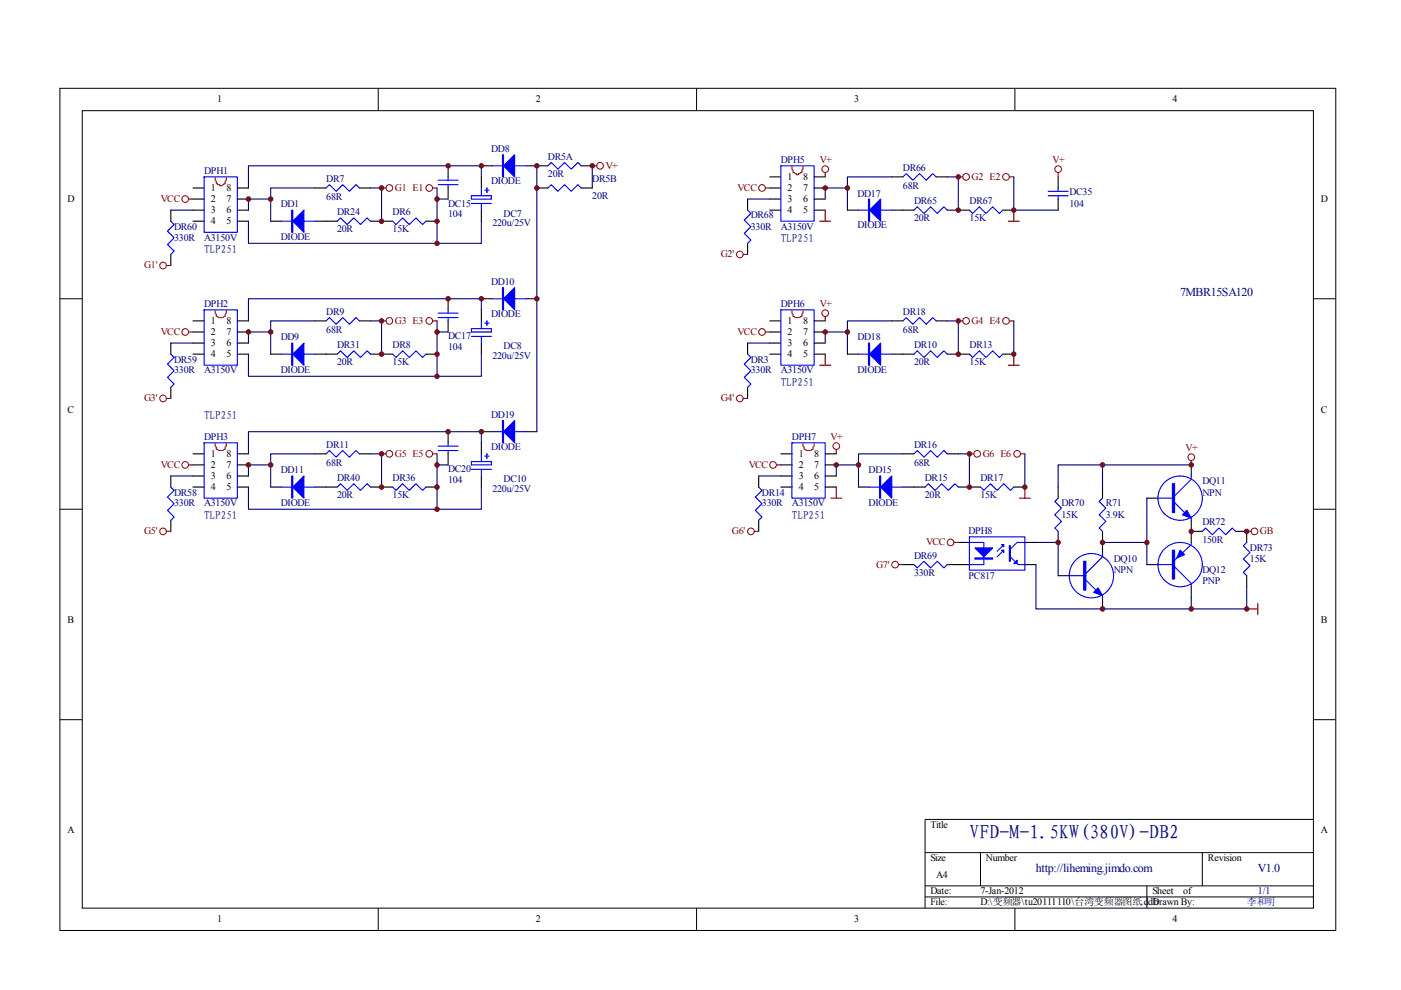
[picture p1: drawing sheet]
<svg xmlns="http://www.w3.org/2000/svg" width="297mm" height="210mm" viewBox="0 0 297 210" stroke-linecap="round" stroke-linejoin="round" font-family="sans-serif">
<g fill="none" stroke="#000" stroke-width=".21">
<path d="M12.7 18.7h270.5v178.6h-270.5zM80.2 18.7v4.7M147.7 18.7v4.7M215.2 18.7v4.7M17.4 23.5h261.1v169h-261.1zM12.7 63.3h4.7M278.4 63.3h4.7M12.7 108h4.7M278.4 108h4.7M12.7 152.6h4.7M278.4 152.6h4.7M278.4 173.7h-82.3v18.8"/>
<path d="M80.2 192.5v4.7M147.7 192.5v4.7M196.1 180.8h82.3M196.1 187.8h82.3M196.1 190.2h82.3M207.9 180.8v7M215.2 192.5v4.7M243.2 187.8v4.7M254.9 180.8v7"/>
</g>
<g fill="none" stroke="#000" stroke-width=".23">
<path d="M40.9 39.9h2.4M50.3 39.9h2.4M66.8 39.9h2.3M76.2 39.9h2.3M95 35.2v2.3M95 39.9v2.3M102.1 35.2h2.3M102.1 37.5v2.4M111.5 35.2h4.7M113.8 39.9h2.4M123.2 39.9h2.4M123.2 35.2h2.4"/>
<path d="M163.2 39.9h2.4M163.2 37.5h2.4M172.6 39.9h2.4M172.6 37.5h2.4M189.1 37.5h2.3M198.5 37.5h2.3M224.3 37.5v2.4M36.2 44.6v2.3M36.2 53.9v2.4M40.9 42.2h2.4M40.9 44.6h2.4M40.9 46.9h2.4"/>
<path d="M50.3 42.2h2.4M50.3 44.6h2.4M50.3 46.9h2.4M57.4 46.9h2.3M66.8 46.9h4.7M78.5 46.9h4.7M90.3 46.9h2.4M102.1 44.6v2.3M158.5 42.2v2.4M158.5 51.6v2.3M163.2 42.2h2.4M163.2 44.6h2.4"/>
<path d="M172.6 42.2h2.4M172.6 44.6h2.4M179.7 44.6h2.3M189.1 44.6h4.7M200.8 44.6h4.7M212.6 44.6h2.3M224.3 42.2v2.4M36.2 72.7v2.4M40.9 68h2.4M40.9 70.4h2.4M40.9 72.7h2.4M40.9 75.1h2.4"/>
<path d="M50.3 68h2.4M50.3 70.4h2.4M50.3 72.7h2.4M50.3 75.1h2.4M57.4 75.1h2.3M66.8 68h2.3M66.8 75.1h4.7M76.2 68h2.3M78.5 75.1h4.7M90.3 75.1h2.4M95 63.3v2.4M95 68v2.4"/>
<path d="M102.1 65.7v2.3M102.1 72.7v2.4M102.1 63.3h2.3M111.5 63.3h2.3M158.5 72.7v2.4M163.2 68h2.4M163.2 70.4h2.4M163.2 72.7h2.4M163.2 75.1h2.4M172.6 68h2.4M172.6 70.4h2.4M172.6 72.7h2.4"/>
<path d="M172.6 75.1h2.4M179.7 75.1h2.3M189.1 68h2.3M189.1 75.1h4.7M198.5 68h2.3M200.8 75.1h4.7M212.6 75.1h2.3M36.2 82.1v2.4M40.9 96.2h2.4M40.9 98.6h2.4M50.3 96.2h2.4M50.3 98.6h2.4"/>
<path d="M66.8 96.2h2.3M76.2 96.2h2.3M95 91.5v2.4M95 96.2v2.4M102.1 93.9v2.3M102.1 91.5h2.3M111.5 91.5h2.3M158.5 82.1v2.4M165.6 96.2h2.3M165.6 98.6h2.3M175 96.2h2.3M175 98.6h2.3"/>
<path d="M191.4 96.2h2.4M200.8 96.2h2.4M252.6 98.6v2.3M36.2 100.9v2.4M36.2 110.3v2.4M40.9 100.9h2.4M40.9 103.3h2.4M50.3 100.9h2.4M50.3 103.3h2.4M57.4 103.3h2.3M66.8 103.3h4.7M78.5 103.3h4.7"/>
<path d="M90.3 103.3h2.4M102.1 100.9v2.4M160.9 100.9v2.4M160.9 110.3v2.4M165.6 100.9h2.3M165.6 103.3h2.3M175 100.9h2.3M175 103.3h2.3M182 103.3h2.4M191.4 103.3h4.7M191.4 119.7h2.4M200.8 119.7h4.7"/>
<path d="M203.2 103.3h4.7M203.2 115h2.3M214.9 103.3h2.4M217.3 115h2.3M217.3 119.7h2.3M224.3 103.3v2.3M224.3 112.7v2.3M233.8 103.3v2.3M233.8 112.7v4.7M243.2 119.7h2.3M243.2 105.6h2.3M252.6 110.3v4.7"/>
<path d="M252.6 112.7h2.3M262 112.7h2.3v2.3M224.3 122.1h2.4M233.8 126.8v2.3M252.6 124.4v2.4M264.3 122.1v2.3"/>
</g>
<g fill="none" stroke="#00f" stroke-width=".23">
<path d="M43.3 37.5h7v11.8h-7zM69.1 39.9l.7-.7 1.5 1.4 1.4-1.4 1.4 1.4 1.4-1.4 .7 .7M92.9 39.2h4.2M92.9 38.2h4.2M95 37.5v.7M95 39.2v.7M102.1 39.9v1.6M103.2 39.9v.9M104.4 35.2h7.1M116.2 39.9l.7-.7 1.4 1.4 1.4-1.4 1.4 1.4 1.4-1.4 .7 .7M116.2 35.2l.7-.7 1.4 1.4 1.4-1.4 1.4 1.4 1.4-1.4 .7 .7M165.6 35.2h7v11.7h-7z"/>
<path d="M191.4 37.5l.7-.7 1.4 1.4 1.5-1.4 1.4 1.4 1.4-1.4 .7 .7M224.3 39.9v.7M36.2 46.9l.7 .7-1.4 1.4 1.4 1.4-1.4 1.4 1.4 1.4-.7 .7M59.7 46.9h7.1M71.5 46.9l.7-.7 1.4 1.4 1.4-1.4 1.4 1.4 1.4-1.4 .7 .7M83.2 46.9l.8 .7 1.4-1.4 1.4 1.4 1.4-1.4 1.4 1.4 .7-.7M99.9 41.5h4.3v.7h-4.3zM99.9 43.1h4.3M102.1 43.1v1.5M102.8 40.3h.9M158.5 44.6l.7 .7-1.4 1.4 1.4 1.4-1.4 1.4 1.4 1.4-.7 .7M182 44.6h7.1"/>
<path d="M193.8 44.6l.7-.7 1.4 1.4 1.4-1.4 1.4 1.4 1.4-1.4 .7 .7M205.5 44.6l.7 .7 1.5-1.4 1.4 1.4 1.4-1.4 1.4 1.4 .7-.7M222.2 41.5h4.3M222.2 40.6h4.3M224.3 41.5v.7M36.2 75.1l.7 .7-1.4 1.4 1.4 1.4-1.4 1.4 1.4 1.4-.7 .7M43.3 65.7h7v11.7h-7zM59.7 75.1h7.1M69.1 68l.7-.7 1.5 1.4 1.4-1.4 1.4 1.4 1.4-1.4 .7 .7M71.5 75.1l.7-.7 1.4 1.4 1.4-1.4 1.4 1.4 1.4-1.4 .7 .7M83.2 75.1l.8 .7 1.4-1.4 1.4 1.4 1.4-1.4 1.4 1.4 .7-.7M92.9 67.3h4.2"/>
<path d="M92.9 66.4h4.2M95 65.7v.7M95 67.3v.7M99.9 69.7h4.3v.7h-4.3zM99.9 71.3h4.3M102.1 68v1.7M102.1 71.3v1.4M102.8 68.5h.9M103.2 68v1M104.4 63.3h7.1M158.5 75.1l.7 .7-1.4 1.4 1.4 1.4-1.4 1.4 1.4 1.4-.7 .7M165.6 65.7h7v11.7h-7z"/>
<path d="M182 75.1h7.1M191.4 68l.7-.7 1.4 1.4 1.5-1.4 1.4 1.4 1.4-1.4 .7 .7M193.8 75.1l.7-.7 1.4 1.4 1.4-1.4 1.4 1.4 1.4-1.4 .7 .7M205.5 75.1l.7 .7 1.5-1.4 1.4 1.4 1.4-1.4 1.4 1.4 .7-.7M43.3 93.9h7v11.7h-7zM69.1 96.2l.7-.7 1.5 1.4 1.4-1.4 1.4 1.4 1.4-1.4 .7 .7M92.9 95.5h4.2M92.9 94.6h4.2M95 93.9v.7M95 95.5v.7M99.9 97.9h4.3v.7h-4.3zM99.9 99.5h4.3"/>
<path d="M102.1 96.2v1.7M102.1 99.5v1.4M102.8 96.7h.9M103.2 96.2v1M104.4 91.5h7.1M167.9 93.9h7.1v11.7h-7.1zM193.8 96.2l.7-.7 1.4 1.4 1.4-1.4 1.4 1.4 1.4-1.4 .7 .7M36.2 103.3l.7 .7-1.4 1.4 1.4 1.4-1.4 1.4 1.4 1.4-.7 .7M59.7 103.3h7.1M71.5 103.3l.7-.7 1.4 1.4 1.4-1.4 1.4 1.4 1.4-1.4 .7 .7M83.2 103.3l.8 .7 1.4-1.4 1.4 1.4 1.4-1.4 1.4 1.4 .7-.7M160.9 103.3l.7 .7-1.5 1.4 1.5 1.4-1.5 1.4 1.5 1.4-.7 .7"/>
<path d="M184.4 103.3h7M193.8 119.7l.7 .7 1.4-1.4 1.4 1.4 1.4-1.4 1.4 1.4 .7-.7M196.1 103.3l.7-.7 1.4 1.4 1.5-1.4 1.4 1.4 1.4-1.4 .7 .7M205.5 113.8h11.8v7.1h-11.8zM205.5 115h3.1v4.7h-3.1M207.9 103.3l.7 .7 1.4-1.4 1.4 1.4 1.4-1.4 1.4 1.4 .7-.7M212.8 116.7l-1.4 1.4M212.8 115.5l-1.4 1.4M214.2 118.1l1.7 1.6h1.4M217.3 115h-1.7l-1.4 1.4M224.3 105.6l-.7 .7 1.5 1.4-1.5 1.4 1.5 1.5-1.5 1.4 .7 .7M233.8 117.4v.7l-3.6 3.5"/>
<path d="M233.8 105.6l-.8 .7 1.5 1.4-1.5 1.4 1.5 1.5-1.5 1.4 .8 .7M245.3 119.7h3.3M245.5 105.6h3.5M249 106.6l2.2 2.1M252.6 100.9v.7l-3.6 3.5M252.6 115v.5l-3.6 3.3M252.6 109.8v.5M254.9 112.7l.7-.7 1.4 1.4 1.4-1.4 1.5 1.4 1.4-1.4 .7 .7M264.3 115l-.7 .7 1.4 1.4-1.4 1.4 1.4 1.4-1.4 1.5 .7 .7M226.7 122.1h3.5M230.2 123l2.1 2.1M233.8 126.3v.5"/>
<path d="M249 120.2l3.6 3.5v.7"/>
<circle cx="250.2" cy="119.7" r="4.7"/>
<circle cx="250.2" cy="105.6" r="4.7"/>
<circle cx="231.4" cy="122.1" r="4.7"/>
</g>
<path d="M45.6 37.5v.7l.3 .2v.5h.2v.3h.5v.2h.4l.5-.2v-.3h.2v-.5l.3-.2v-.7M167.9 35.2v.7l.2 .2v.5l.7 .2v.2h.5v-.2l.7-.2v-.5l.3-.2v-.7M45.6 65.7v.7l.3 .2v.5a2.02 2.02 0 0 0 1.8 0v-.5l.3-.2v-.7M167.9 65.7v.7l.2 .2v.5a2.02 2.02 0 0 0 1.9 0v-.5l.3-.2v-.7M45.6 93.9v.7l.3 .2v.5a2.02 2.02 0 0 0 1.8 0v-.5l.3-.2v-.7M170.3 93.9v.7l.2 .2v.5a2.02 2.02 0 0 0 1.9 0v-.5l.2-.2v-.7" fill="none" stroke="#f00" stroke-width=".23"/>
<g fill="#00f" stroke="#00f" stroke-width=".23">
<path d="M62.1 46.9l2.3-2.3v4.7z"/>
<path d="M106.8 35.2l2.3-2.4v4.7z"/>
<path d="M62.1 75.1l2.3-2.4v4.7z"/>
<path d="M109.1 61v4.7l-2.3-2.4z"/>
<path d="M62.1 103.3l2.3-2.4v4.7z"/>
<path d="M109.1 89.2v4.7l-2.3-2.4z"/>
<path d="M184.4 44.6l2.3-2.4v4.7z"/>
<path d="M184.4 75.1l2.3-2.4v4.7z"/>
<path d="M186.7 103.3l2.4-2.4v4.7z"/>
<path d="M206.7 116.2h3.8l-1.9 1.9z"/>
<path d="M212.4 115.5h.4v.5z"/>
<path d="M212.4 116.7h.4v.4z"/>
<path d="M215.6 118.8v.7h-.7z"/>
<path d="M232.8 124.6l1 1.7-1.9-.7z"/>
<path d="M251.6 108.2l1 1.6-1.9-.7z"/>
<path d="M250.2 116.7l1 .9-1.7 .7z"/>
<path d="M61.8 44.6h.3v4.7h-.3z" fill-rule="evenodd"/>
<path d="M106.5 32.8h.3v4.7h-.3z" fill-rule="evenodd"/>
<path d="M61.8 72.7h.3v4.7h-.3z" fill-rule="evenodd"/>
<path d="M106.5 61h.3v4.7h-.3z" fill-rule="evenodd"/>
<path d="M61.8 100.9h.3v4.7h-.3z" fill-rule="evenodd"/>
<path d="M106.5 89.2h.3v4.7h-.3z" fill-rule="evenodd"/>
<path d="M184.1 42.2h.3v4.7h-.3z" fill-rule="evenodd"/>
<path d="M184.1 72.7h.3v4.7h-.3z" fill-rule="evenodd"/>
<path d="M186.5 100.9h.2v4.7h-.2z" fill-rule="evenodd"/>
<path d="M206.7 118.3h3.8v.2h-3.8z" fill-rule="evenodd"/>
<path d="M214 115.7h.2v3.3h-.2z" fill-rule="evenodd"/>
<path d="M229.8 119h.4v6.1h-.4z" fill-rule="evenodd"/>
<path d="M248.6 102.6h.4v6.1h-.4z" fill-rule="evenodd"/>
<path d="M248.6 116.7h.4v6.1h-.4z" fill-rule="evenodd"/>
</g>
<g fill="none" stroke="#800000" stroke-width=".21">
<circle cx="82.5" cy="39.9" r=".71"/>
<circle cx="91" cy="39.9" r=".71"/>
<circle cx="127.2" cy="35.2" r=".71"/>
<circle cx="161.6" cy="39.9" r=".71"/>
<circle cx="175" cy="35.9" r=".71"/>
<circle cx="204.8" cy="37.5" r=".71"/>
<circle cx="213.3" cy="37.5" r=".71"/>
<circle cx="224.3" cy="35.9" r=".71"/>
<circle cx="34.6" cy="56.3" r=".7"/>
<circle cx="39.3" cy="42.2" r=".71"/>
<circle cx="156.9" cy="53.9" r=".7"/>
<circle cx="39.3" cy="70.4" r=".71"/>
<circle cx="82.5" cy="68" r=".71"/>
<circle cx="91" cy="68" r=".71"/>
<circle cx="161.6" cy="70.4" r=".71"/>
<circle cx="175" cy="66.4" r=".71"/>
<circle cx="204.8" cy="68" r=".71"/>
<circle cx="213.3" cy="68" r=".71"/>
<circle cx="34.6" cy="84.5" r=".7"/>
<circle cx="39.3" cy="98.6" r=".71"/>
<circle cx="82.5" cy="96.2" r=".71"/>
<circle cx="91" cy="96.2" r=".71"/>
<circle cx="156.9" cy="84.5" r=".7"/>
<circle cx="163.9" cy="98.6" r=".71"/>
<circle cx="177.3" cy="94.6" r=".7"/>
<circle cx="207.2" cy="96.2" r=".71"/>
<circle cx="215.6" cy="96.2" r=".71"/>
<circle cx="252.6" cy="96.9" r=".7"/>
<circle cx="34.6" cy="112.7" r=".71"/>
<circle cx="159.2" cy="112.7" r=".71"/>
<circle cx="189.8" cy="119.7" r=".71"/>
<circle cx="201.5" cy="115" r=".71"/>
<circle cx="266" cy="112.7" r=".71"/>
</g>
<g fill="none" stroke="#800000" stroke-width=".23">
<path d="M80.9 39.9h.9M91.7 39.9h1M125.6 35.2h.9M162.3 39.9h.9M175 36.6v.9M203.2 37.5h.9M214 37.5h.9M224.3 36.6v.9M35.3 56.3h.9M40 42.2h.9M157.6 53.9h.9M173.8 46.9h2.3"/>
<path d="M175 44.6v2.3M213.8 46.9h2.3M214.9 44.6v2.3M40 70.4h.9M80.9 68h.9M91.7 68h1M162.3 70.4h.9M173.8 77.4h2.3M175 67.1v.9M175 75.1v2.3M203.2 68h.9M213.8 77.4h2.3"/>
<path d="M214 68h.9M214.9 75.1v2.3M35.3 84.5h.9M40 98.6h.9M80.9 96.2h.9M91.7 96.2h1M157.6 84.5h.9M164.6 98.6h1M177.3 95.3v.9M205.5 96.2h1M216.3 96.2h1M252.6 97.6v1"/>
<path d="M35.3 112.7h.9M159.9 112.7h1M176.1 105.6h2.4M177.3 103.3v2.3M190.5 119.7h.9M202.2 115h1M216.1 105.6h2.4M217.3 103.3v2.3M264.3 112.7h1M264.3 129.1h2.4M266.7 127.9v2.4"/>
</g>
<g fill="none" stroke="#000080" stroke-width=".23">
<path d="M66.8 39.9h-9.4v7M78.5 39.9h2.4v7M92.7 39.9v11.7M102.1 37.5v-2.3h-49.4v4.7M113.8 35.2v56.3M125.6 35.2v4.7M179.7 39.9h-4.7v2.3M189.1 37.5h-9.4v7.1M200.8 37.5h2.4v7.1M214.9 37.5v7.1h9.4M36.2 44.6h4.7M52.7 46.9v4.7h49.4v-4.7"/>
<path d="M57.4 42.2h-4.7v2.4M92.7 42.2h2.3M158.5 42.2h4.7M36.2 72.7h4.7M52.7 75.1v4.7h49.4v-4.7M57.4 70.4h-4.7v2.3M66.8 68h-9.4v7.1M78.5 68h2.4v7.1M92.7 68v11.8M92.7 70.4h2.3M102.1 65.7v-2.4h-49.4v4.7M158.5 72.7h4.7"/>
<path d="M179.7 70.4h-4.7v2.3M189.1 68h-9.4v7.1M200.8 68h2.4v7.1M214.9 68v7.1M57.4 98.6h-4.7v2.3M66.8 96.2h-9.4v7.1M78.5 96.2h2.4v7.1M92.7 96.2v11.8M92.7 98.6h2.3M102.1 93.9v-2.4h-49.4v4.7M182 98.6h-4.7v2.3M191.4 96.2h-9.4v7.1"/>
<path d="M203.2 96.2h2.3v7.1M217.3 96.2v7.1M233.8 98.6v4.7M252.6 98.6h-28.3v4.7M36.2 100.9h4.7M52.7 103.3v4.7h49.4v-4.7M160.9 100.9h4.7M219.6 119.7v9.4h44.7v-4.7M219.6 115h4.7v7.1M233.8 115h9.4M243.2 105.6v14.1M252.6 126.8v2.3"/>
</g>
<g fill="#800000" stroke="#800000" stroke-width=".21">
<circle cx="80.9" cy="39.9" r=".47"/>
<circle cx="95" cy="35.2" r=".47"/>
<circle cx="52.7" cy="42.2" r=".47"/>
<circle cx="80.9" cy="46.9" r=".47"/>
<circle cx="92.7" cy="46.9" r=".47"/>
<circle cx="102.1" cy="35.2" r=".47"/>
<circle cx="92.7" cy="51.6" r=".47"/>
<circle cx="57.4" cy="42.2" r=".47"/>
<circle cx="125.6" cy="35.2" r=".47"/>
<circle cx="92.7" cy="42.2" r=".47"/>
<circle cx="175" cy="39.9" r=".47"/>
<circle cx="203.2" cy="44.6" r=".47"/>
<circle cx="214.9" cy="44.6" r=".47"/>
<circle cx="203.2" cy="37.5" r=".47"/>
<circle cx="179.7" cy="39.9" r=".47"/>
<circle cx="217.3" cy="103.3" r=".47"/>
<circle cx="177.3" cy="98.6" r=".47"/>
<circle cx="182" cy="98.6" r=".47"/>
<circle cx="205.5" cy="96.2" r=".47"/>
<circle cx="205.5" cy="103.3" r=".47"/>
<circle cx="233.8" cy="115" r=".47"/>
<circle cx="233.8" cy="129.1" r=".47"/>
<circle cx="252.6" cy="98.6" r=".47"/>
<circle cx="252.6" cy="112.7" r=".47"/>
<circle cx="264.3" cy="112.7" r=".47"/>
<circle cx="224.3" cy="115" r=".47"/>
<circle cx="233.8" cy="98.6" r=".47"/>
<circle cx="243.2" cy="115" r=".47"/>
<circle cx="264.3" cy="129.1" r=".47"/>
<circle cx="252.6" cy="129.1" r=".47"/>
<circle cx="214.9" cy="75.1" r=".47"/>
<circle cx="175" cy="70.4" r=".47"/>
<circle cx="203.2" cy="75.1" r=".47"/>
<circle cx="203.2" cy="68" r=".47"/>
<circle cx="179.7" cy="70.4" r=".47"/>
<circle cx="52.7" cy="70.4" r=".47"/>
<circle cx="80.9" cy="68" r=".47"/>
<circle cx="80.9" cy="75.1" r=".47"/>
<circle cx="92.7" cy="75.1" r=".47"/>
<circle cx="102.1" cy="63.3" r=".47"/>
<circle cx="92.7" cy="79.8" r=".47"/>
<circle cx="57.4" cy="70.4" r=".47"/>
<circle cx="95" cy="63.3" r=".47"/>
<circle cx="92.7" cy="70.4" r=".47"/>
<circle cx="52.7" cy="98.6" r=".47"/>
<circle cx="80.9" cy="96.2" r=".47"/>
<circle cx="80.9" cy="103.3" r=".47"/>
<circle cx="92.7" cy="103.3" r=".47"/>
<circle cx="102.1" cy="91.5" r=".47"/>
<circle cx="92.7" cy="108" r=".47"/>
<circle cx="57.4" cy="98.6" r=".47"/>
<circle cx="95" cy="91.5" r=".47"/>
<circle cx="92.7" cy="98.6" r=".47"/>
<circle cx="113.8" cy="35.2" r=".47"/>
<circle cx="113.8" cy="63.3" r=".47"/>
<circle cx="113.8" cy="39.9" r=".47"/>
</g>
<text font-size="4.2" fill="#000080" x="205.6" y="177.8">VFD-M-1.5KW(380V)-DB2</text>
<g font-size="2.5" fill="#000080">
<text x="250.2" y="62.8">7MBR15SA120</text>
<text x="219.6" y="184.8">http://liheming.jimdo.com</text>
<text x="266.7" y="184.8">V1.0</text>
</g>
<g font-size="2.3" fill="#000080">
<text x="43.3" y="53.6">TLP251</text>
<text x="165.5" y="51.3">TLP251</text>
<text x="165.5" y="81.8">TLP251</text>
<text x="43.3" y="88.8">TLP251</text>
<text x="43.3" y="110">TLP251</text>
<text x="167.9" y="110">TLP251</text>
</g>
<g font-size="2.1">
<text x="46.1" y="21.7">1</text>
<text x="113.6" y="21.7">2</text>
<text x="181.1" y="21.7">3</text>
<text x="248.6" y="21.7">4</text>
<text x="44.7" y="40.5">1</text>
<text x="48" y="40.5">8</text>
<text x="167" y="38.1">1</text>
<text x="167" y="40.5">2</text>
<text x="170.3" y="40.5">7</text>
<text x="170.3" y="38.1">8</text>
<text x="14.3" y="42.8">D</text>
<text x="44.7" y="42.8">2</text>
<text x="44.7" y="45.1">3</text>
<text x="44.7" y="47.5">4</text>
<text x="48" y="47.5">5</text>
<text x="48" y="45.1">6</text>
<text x="48" y="42.8">7</text>
<text x="167" y="42.8">3</text>
<text x="167" y="45.1">4</text>
<text x="170.3" y="45.1">5</text>
<text x="170.3" y="42.8">6</text>
<text x="280.1" y="42.8">D</text>
<text x="44.7" y="68.7">1</text>
<text x="44.7" y="71">2</text>
<text x="48" y="71">7</text>
<text x="48" y="68.7">8</text>
<text x="167" y="68.7">1</text>
<text x="167" y="71">2</text>
<text x="170.3" y="71">7</text>
<text x="170.3" y="68.7">8</text>
<text x="44.7" y="73.3">3</text>
<text x="44.7" y="75.7">4</text>
<text x="48" y="75.7">5</text>
<text x="48" y="73.3">6</text>
<text x="167" y="73.3">3</text>
<text x="167" y="75.7">4</text>
<text x="170.3" y="75.7">5</text>
<text x="170.3" y="73.3">6</text>
<text x="14.3" y="87.5">C</text>
<text x="280.1" y="87.5">C</text>
<text x="44.7" y="96.9">1</text>
<text x="44.7" y="99.2">2</text>
<text x="44.7" y="101.5">3</text>
<text x="48" y="101.5">6</text>
<text x="48" y="99.2">7</text>
<text x="48" y="96.9">8</text>
<text x="169.3" y="96.9">1</text>
<text x="169.3" y="99.2">2</text>
<text x="169.3" y="101.5">3</text>
<text x="172.6" y="101.5">6</text>
<text x="172.6" y="99.2">7</text>
<text x="172.6" y="96.9">8</text>
<text x="44.7" y="103.9">4</text>
<text x="48" y="103.9">5</text>
<text x="169.3" y="103.9">4</text>
<text x="172.6" y="103.9">5</text>
<text x="14.3" y="132.1">B</text>
<text x="280.1" y="132.1">B</text>
<text x="14.3" y="176.7">A</text>
<text x="197.3" y="175.5">Title</text>
<text x="280.1" y="176.7">A</text>
<text x="197.3" y="182.6">Size</text>
<text x="209" y="182.6">Number</text>
<text x="256.1" y="182.6">Revision</text>
<text x="197.3" y="189.6">Date:</text>
<text x="197.3" y="192">File:</text>
<text x="198.5" y="186.1">A4</text>
<text x="207.9" y="189.6">7-Jan-2012</text>
<text x="207.9" y="192">D:\变频器\tu20111110\台湾变频器图纸.ddb</text>
<text x="244.3" y="189.6">Sheet</text>
<text x="244.3" y="192">Drawn By:</text>
<text x="250.9" y="189.6">of</text>
<text x="46.1" y="195.5">1</text>
<text x="113.6" y="195.5">2</text>
<text x="181.1" y="195.5">3</text>
<text x="248.6" y="195.5">4</text>
</g>
<g font-size="2.1" fill="#000080">
<text x="104.1" y="32.3">DD8</text>
<text x="116.2" y="33.9">DR5A</text>
<text x="165.5" y="34.6">DPH5</text>
<text x="43.3" y="36.9">DPH1</text>
<text x="69.2" y="38.6">DR7</text>
<text x="104.1" y="39">DIODE</text>
<text x="116.2" y="37.4">20R</text>
<text x="125.6" y="38.6">DR5B</text>
<text x="181.8" y="41.7">DD17</text>
<text x="191.4" y="36.3">DR66</text>
<text x="191.4" y="40">68R</text>
<text x="226.7" y="41.4">DC35</text>
<text x="59.5" y="44">DD1</text>
<text x="69.2" y="42.3">68R</text>
<text x="71.5" y="45.6">DR24</text>
<text x="83.2" y="45.6">DR6</text>
<text x="95" y="43.8">DC15</text>
<text x="95" y="46.1">104</text>
<text x="106.8" y="45.9">DC7</text>
<text x="125.6" y="42.1">20R</text>
<text x="159.2" y="46.3">DR68</text>
<text x="193.8" y="43.3">DR65</text>
<text x="193.8" y="46.8">20R</text>
<text x="205.6" y="43.3">DR67</text>
<text x="205.6" y="46.8">15K</text>
<text x="226.7" y="43.8">104</text>
<text x="36.9" y="48.7">DR60</text>
<text x="36.9" y="51.1">330R</text>
<text x="43.3" y="51.1">A3150V</text>
<text x="59.5" y="50.8">DIODE</text>
<text x="71.5" y="49.1">20R</text>
<text x="83.2" y="49.1">15K</text>
<text x="104.4" y="48">220u/25V</text>
<text x="159.2" y="48.7">330R</text>
<text x="165.5" y="48.7">A3150V</text>
<text x="181.8" y="48.4">DIODE</text>
<text x="43.3" y="65.1">DPH2</text>
<text x="104.1" y="60.5">DD10</text>
<text x="165.5" y="65.1">DPH6</text>
<text x="69.2" y="66.7">DR9</text>
<text x="69.2" y="70.5">68R</text>
<text x="95" y="71.9">DC17</text>
<text x="104.1" y="67.2">DIODE</text>
<text x="191.4" y="66.7">DR18</text>
<text x="191.4" y="70.5">68R</text>
<text x="36.9" y="76.9">DR59</text>
<text x="59.5" y="72.2">DD9</text>
<text x="71.5" y="73.8">DR31</text>
<text x="71.5" y="77.3">20R</text>
<text x="83.2" y="73.8">DR8</text>
<text x="83.2" y="77.3">15K</text>
<text x="95" y="74.3">104</text>
<text x="104.4" y="76.1">220u/25V</text>
<text x="106.8" y="74">DC8</text>
<text x="159.2" y="76.9">DR3</text>
<text x="181.8" y="72.2">DD18</text>
<text x="193.8" y="73.8">DR10</text>
<text x="193.8" y="77.3">20R</text>
<text x="205.6" y="73.8">DR13</text>
<text x="205.6" y="77.3">15K</text>
<text x="36.9" y="79.2">330R</text>
<text x="43.3" y="79.2">A3150V</text>
<text x="59.5" y="79">DIODE</text>
<text x="159.2" y="79.2">330R</text>
<text x="165.5" y="79.2">A3150V</text>
<text x="181.8" y="79">DIODE</text>
<text x="104.1" y="88.6">DD19</text>
<text x="43.3" y="93.3">DPH3</text>
<text x="69.2" y="94.9">DR11</text>
<text x="104.1" y="95.4">DIODE</text>
<text x="167.9" y="93.3">DPH7</text>
<text x="193.8" y="94.9">DR16</text>
<text x="59.5" y="100.3">DD11</text>
<text x="69.2" y="98.7">68R</text>
<text x="95" y="100.1">DC20</text>
<text x="184.1" y="100.3">DD15</text>
<text x="193.8" y="98.7">68R</text>
<text x="36.9" y="105.1">DR58</text>
<text x="36.9" y="107.4">330R</text>
<text x="43.3" y="107.4">A3150V</text>
<text x="59.5" y="107.2">DIODE</text>
<text x="71.5" y="102">DR40</text>
<text x="71.5" y="105.5">20R</text>
<text x="83.2" y="102">DR36</text>
<text x="83.2" y="105.5">15K</text>
<text x="95" y="102.5">104</text>
<text x="104.4" y="104.3">220u/25V</text>
<text x="106.8" y="102.2">DC10</text>
<text x="161.5" y="105.1">DR14</text>
<text x="161.5" y="107.4">330R</text>
<text x="167.9" y="107.4">A3150V</text>
<text x="184.1" y="107.2">DIODE</text>
<text x="196.1" y="102">DR15</text>
<text x="196.1" y="105.5">20R</text>
<text x="207.9" y="102">DR17</text>
<text x="207.9" y="105.5">15K</text>
<text x="225" y="107.4">DR70</text>
<text x="234.4" y="107.4">R71</text>
<text x="254.9" y="102.7">DQ11</text>
<text x="254.9" y="105.1">NPN</text>
<text x="205.3" y="113.3">DPH8</text>
<text x="225" y="109.7">15K</text>
<text x="234.4" y="109.7">3.9K</text>
<text x="254.9" y="111.4">DR72</text>
<text x="193.8" y="118.5">DR69</text>
<text x="236.1" y="119.1">DQ10</text>
<text x="254.9" y="115.2">150R</text>
<text x="265" y="116.8">DR73</text>
<text x="265" y="119.1">15K</text>
<text x="193.8" y="122.2">330R</text>
<text x="205.3" y="122.7">PC817</text>
<text x="236.1" y="121.5">NPN</text>
<text x="254.9" y="121.5">DQ12</text>
<text x="254.9" y="123.9">PNP</text>
<text x="264.3" y="192">李和明</text>
<text x="266.7" y="189.6">1/1</text>
</g>
<g font-size="2.1" fill="#800000">
<text x="128.4" y="35.7">V+</text>
<text x="173.8" y="34.6">V+</text>
<text x="223.2" y="34.6">V+</text>
<text x="83.7" y="40.5">G1 E1</text>
<text x="156.4" y="40.5">VCC</text>
<text x="206" y="38.1">G2 E2</text>
<text x="34.1" y="42.8">VCC</text>
<text x="30.6" y="56.9">G1'</text>
<text x="152.8" y="54.5">G2'</text>
<text x="173.8" y="65.1">V+</text>
<text x="34.1" y="71">VCC</text>
<text x="83.7" y="68.7">G3 E3</text>
<text x="156.4" y="71">VCC</text>
<text x="206" y="68.7">G4 E4</text>
<text x="30.6" y="85.1">G3'</text>
<text x="152.8" y="85.1">G4'</text>
<text x="176.1" y="93.3">V+</text>
<text x="251.4" y="95.7">V+</text>
<text x="34.1" y="99.2">VCC</text>
<text x="83.7" y="96.9">G5 E5</text>
<text x="158.7" y="99.2">VCC</text>
<text x="208.4" y="96.9">G6 E6</text>
<text x="30.6" y="113.3">G5'</text>
<text x="155.2" y="113.3">G6'</text>
<text x="267.1" y="113.3">GB</text>
<text x="196.3" y="115.6">VCC</text>
<text x="185.8" y="120.3">G7'</text>
</g>
</svg>
